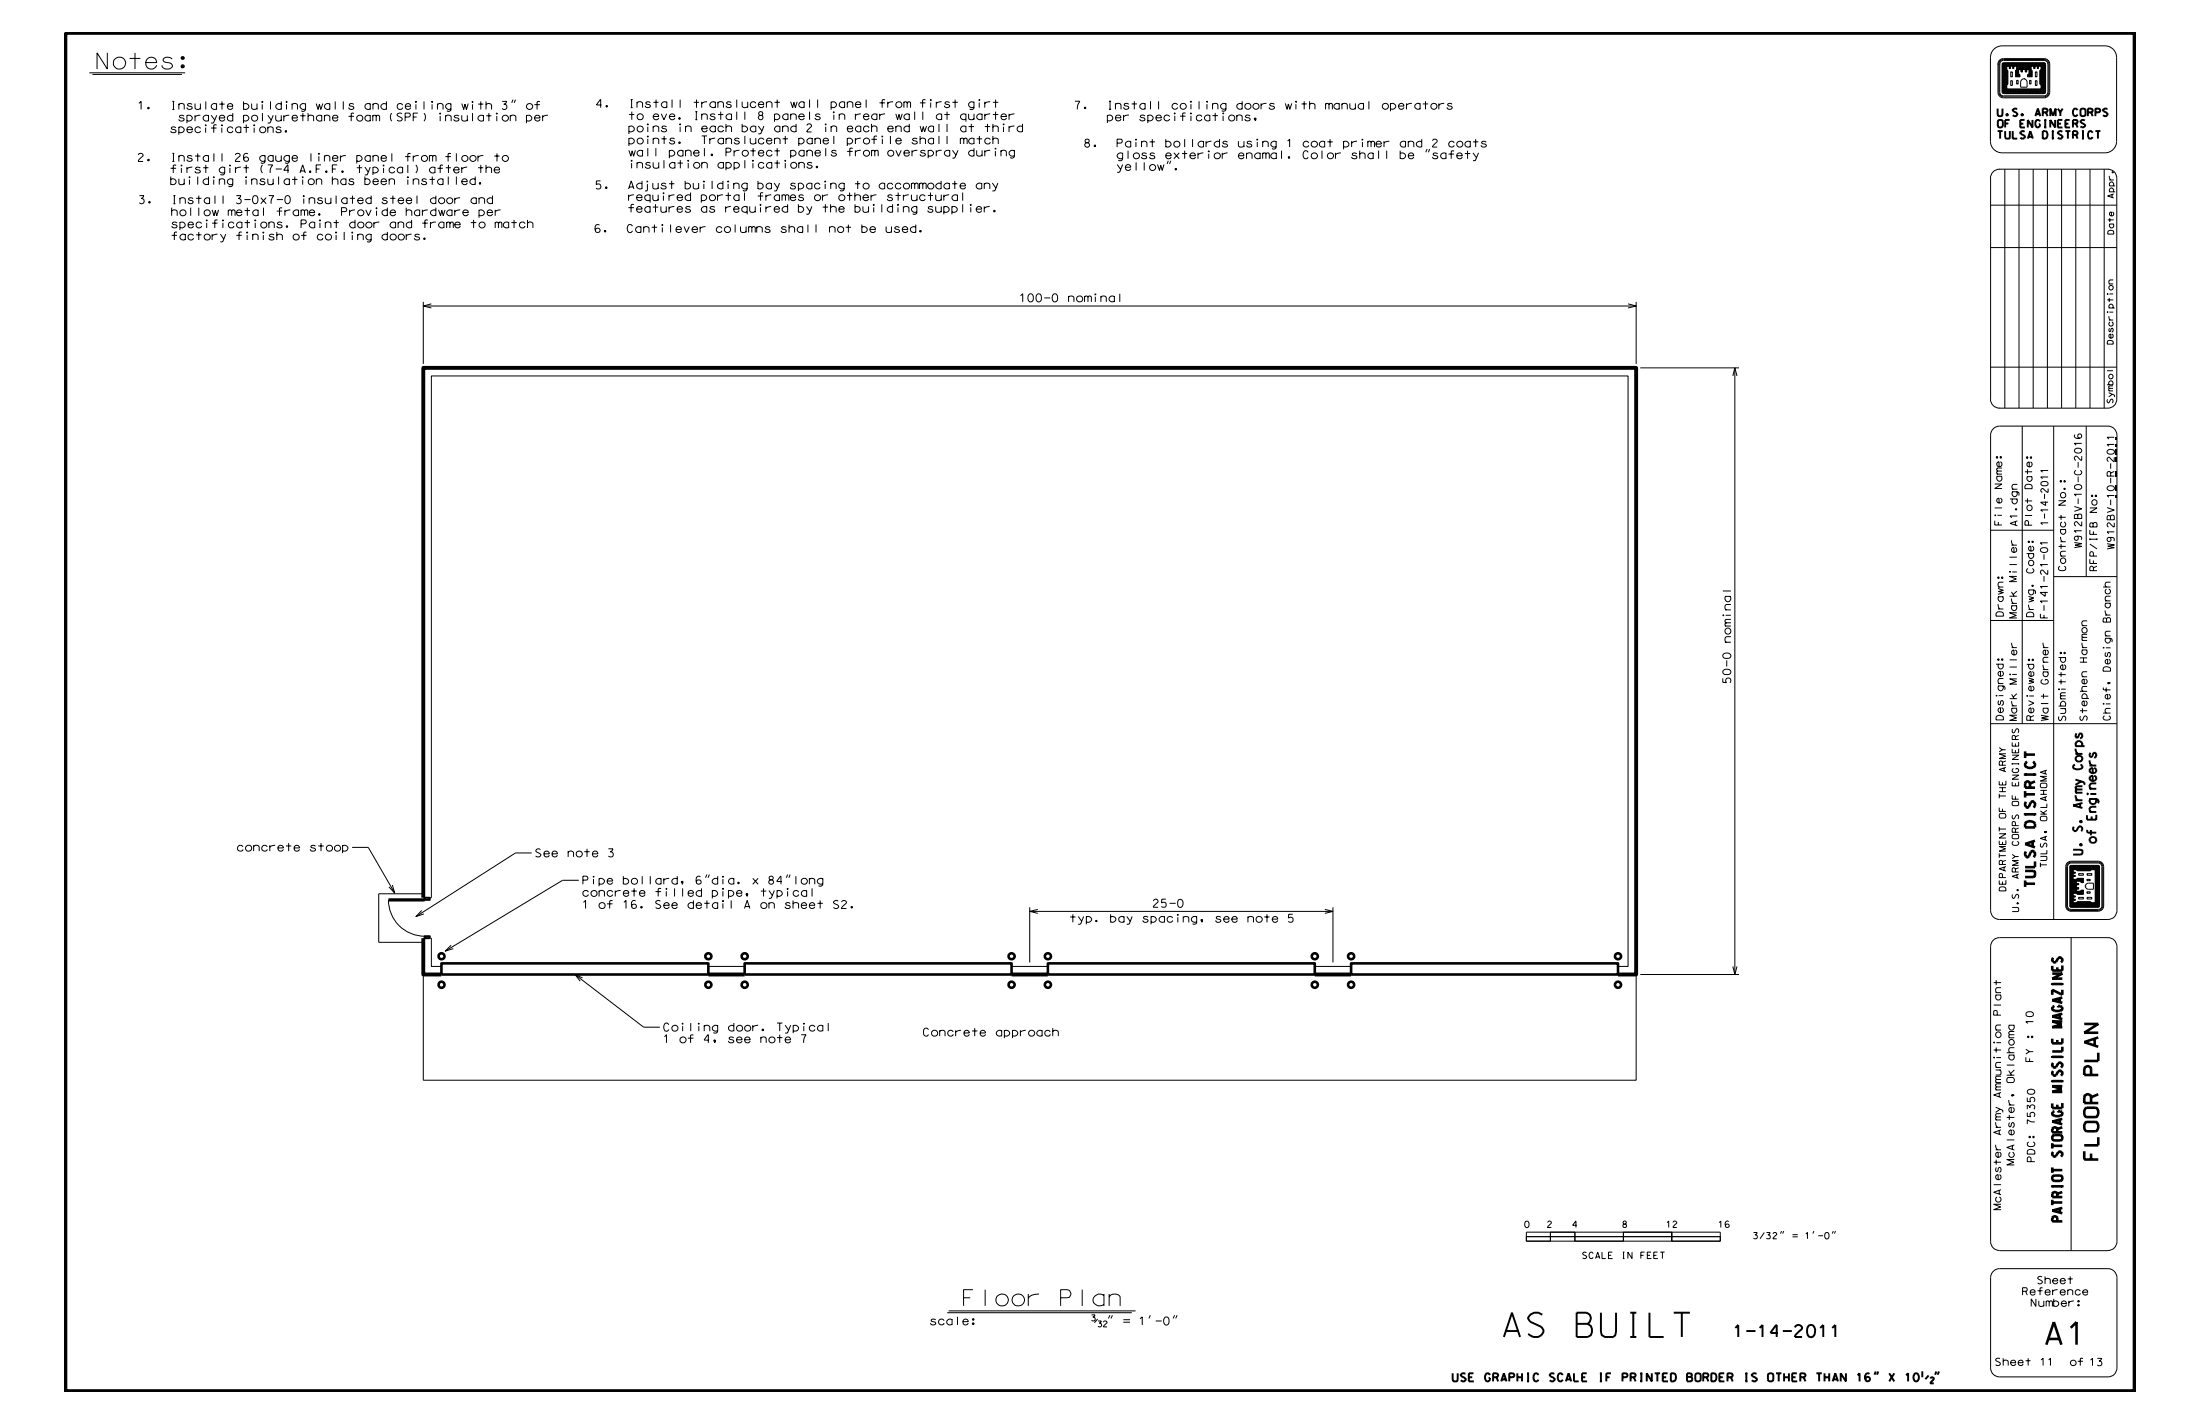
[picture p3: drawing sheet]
<svg xmlns="http://www.w3.org/2000/svg" width="432mm" height="279mm" viewBox="0 0 432 279" stroke-linecap="round" stroke-linejoin="round" font-family="sans-serif">
<g fill="none" stroke="#000" stroke-width=".2">
<path d="M17.5 14.3h18.8M18.1 14.6h17.6M100.7 19.5l-.3 .7M101.2 19.5l-.3 .7M392.1 18.1h.1M392.1 18.1a1.07 1.07 0 0 0 1.1 1.1h8M392.3 18.1h.1M392.3 18.1a.93 .93 0 0 0 .9 .9h8a.9 .9 0 0 0 .9-.9M392.5 18.1a.71 .71 0 0 0 .7 .7h8M392.5 18.1h.1M393 18.1h.1M393 18.1l.3 .3h7.9l.3-.3"/>
<path d="M393 12.6v5.5M393.2 12.3h8M393.2 12.3l-.2 .3M393.4 12.3l-.4 .4M393.5 12.3l-.5 .6M393.7 12.3l-.7 .7M393.8 12.3l-.8 .9M393.9 17.4l-.9 .9M393.9 13h.5v.4h.2v-.4h.4v.4h.3v-.4h.5v.7l-.2 .2v1.2h.9v-.4l-.3-.2v-.8h.5v.4h.2v-.4h.6v.4h.3v-.4h.5v.8l-.3 .2v.4h.9v-1.2l-.3-.2v-.7h.6v.4h.2v-.4h.5v.4h.2v-.4h.5v.7l-.2 .2v2.6l.2 .2v.8h-6.7v-.8l.2-.2v-2.6l-.2-.2zM393.9 17.3l-.9 .9M393.9 17.1l-.9 .9M393.9 17l-.9 .9"/>
<path d="M393.9 16.9l-.9 .9M393.9 16.7l-.9 .9M393.9 13.6l-.9 .9M393.9 13.5l-.9 .9M393.9 13.3l-.9 .9M393.9 13.2l-.9 .9M393.9 13.1l-.9 .9M393.9 13.7l-.9 .9M393.9 12.3l-.9 1M393.9 17.5l-.8 .8M394 13.8l-1 1M394.1 13.8l-1.1 1.1"/>
<path d="M394.1 17.5l-.9 .8M394.1 16.4l-1.1 1.1M394.1 16.2l-1.1 1.2M394.1 16.1l-1.1 1.1M394.1 16l-1.1 1.1M394.1 15.8l-1.1 1.2M394.1 15.7l-1.1 1.1M394.1 15.6l-1.1 1.1M394.1 15.4l-1.1 1.1M394.1 15.3l-1.1 1.1M394.1 15.2l-1.1 1.1M394.1 15l-1.1 1.1"/>
<path d="M394.1 14.9l-1.1 1.1M394.1 14.7l-1.1 1.2M394.1 14.6l-1.1 1.1M394.1 14.5l-1.1 1.1M394.1 14.3l-1.1 1.2M394.1 14.2l-1.1 1.1M394.1 14.1l-1.1 1.1M394.1 13.9l-1.1 1.2M394.1 12.3l-1.1 1.1M394.2 17.5l-.9 .9M394.2 12.3l-1.2 1.2M394.3 12.3l-1.3 1.4"/>
<path d="M394.4 17.5l-.9 .9M394.5 17.5l-.9 .9M394.5 12.3l-1.5 1.5M394.6 13.3l-.2 .1M394.6 13.2l-.2 .2M394.6 12.3l-.7 .7M394.6 17.5l-.9 .9M394.7 15.8h.3v1h-.3zM394.7 14.1h.3v1h-.3zM394.8 12.3l-.7 .7M394.8 17.5l-.9 .9M394.9 12.3l-.7 .7"/>
<path d="M394.9 17.5l-.9 .9M395 17.5l-.9 .9M395 12.3l-.6 .7M395.1 12.3l-.7 .8M395.2 17.5l-.9 .9M395.3 13.3l-.2 .1M395.3 13.2l-.3 .2M395.3 13l-.3 .2M395.3 12.3l-.9 .9M395.3 17.5l-.9 .9M395.4 12.3l-.6 .7M395.4 17.5l-.9 .9"/>
<path d="M395.6 12.3l-.7 .7M395.6 17.5l-.9 .9M395.7 17.5l-.9 .9M395.7 12.3l-.7 .7M395.8 15.8h.3v.7h-.3zM395.9 17.5l-.9 .9M395.9 12.3l-.9 .8M396 12.3l-.7 .7M396 17.5l-.9 .9M396.1 12.3l-.7 .7M396.1 17.5l-.9 .9M396.2 14.4l-.6 .6"/>
<path d="M396.2 14.3l-.6 .6M396.2 14.1l-.6 .6M396.2 14l-.6 .6M396.2 13.8l-.6 .7M396.2 13.7l-.6 .6M396.2 17.5l-.8 .9M396.2 14.5l-.5 .6M396.2 12.3l-.6 .7M396.3 14.5l-.5 .6M396.4 12.3l-.7 .7M396.4 14.6l-.4 .5M396.4 17.5l-.9 .9"/>
<path d="M396.5 14.9l-.3 .2M396.5 15l-.2 .1M396.5 14.7l-.4 .4M396.5 17.5l-.9 .9M396.5 12.3l-.7 .7M396.6 16.1h.1M396.7 12.3l-.9 .9M396.7 17.5l-.9 .9M396.8 12.3l-1 1M396.8 17.5l-.9 .9M396.9 12.3l-1.1 1.1M396.9 13.9l-.1 .2"/>
<path d="M396.9 17.5l-.9 .9M396.9 14.1h.1M396.9 13.8l-.2 .3M397.1 12.3l-1.3 1.2M397.1 17.5l-.9 .9M397.2 12.3l-1.6 1.6M397.2 15.5a.72 .72 0 0 0-.6 .6v1h1.3v-1M397.2 15.5a.72 .72 0 0 1 .7 .6M397.2 17.5l-.9 .9M397.2 15.4h.1M397.3 12.3l-1.7 1.8M397.3 17.5l-.8 .9"/>
<path d="M397.5 17.5l-.9 .9M397.5 12.3l-1.9 1.9M397.6 17.5l-.9 .9M397.6 12.3l-1.3 1.4M397.8 12.3l-1.4 1.4M397.8 17.5l-1 .9M397.8 13.9l-.2 .2M397.8 14l-.1 .1M397.8 13.8l-.3 .2M397.9 16.1h.1M397.9 12.3l-1.4 1.4M397.9 17.5l-.9 .9"/>
<path d="M398 12.3l-1.3 1.4M398 17.5l-.9 .9M398 14.6v.1M398.1 12.3l-1.4 1.5M398.2 17.5l-.9 .9M398.3 12.3l-1.6 1.6M398.3 17.5l-.9 .9M398.4 15.8h.2v.7h-.2zM398.4 12.3l-1.3 1.4M398.5 17.5l-1 .9M398.6 12.3l-1.4 1.4M398.6 17.5l-.9 .9"/>
<path d="M398.6 13.2l-.4 .5M398.6 13.6l-.3 .4M398.6 13.5l-.3 .4M398.6 13.3l-.3 .4M398.6 13.1l-.6 .6M398.7 13.7l-.4 .4M398.7 17.5l-.9 .9M398.7 12.3l-1.3 1.4M398.7 13.8l-.4 .5M398.8 13.8l-.5 .6M398.9 14.7l-.4 .4M398.9 14.2l-.9 .9"/>
<path d="M398.9 12.3l-1.4 1.4M398.9 14.9l-.2 .2M398.9 17.5l-.9 .9M398.9 14.1l-.9 .9M398.9 13.9l-.9 .9M398.9 14.3l-.8 .8M398.9 15l-.1 .1M398.9 14.5l-.6 .6M398.9 14.6l-.5 .5M399 12.3l-1.5 1.5M399 17.5l-.9 .9M399.1 12.3l-1.6 1.6"/>
<path d="M399.1 17.5l-.9 .9M399.2 12.3l-1.3 1.4M399.3 17.5l-.9 .9M399.4 12.3l-.7 .7M399.4 17.5l-.9 .9M399.4 13.2l-.2 .2M399.4 13.1l-.2 .2M399.5 14.1h.3v1h-.3zM399.5 15.8h.3v1h-.3zM399.5 12.3l-.6 .7M399.5 17.5l-.9 .9M399.7 12.3l-.7 .7"/>
<path d="M399.7 17.5l-.9 .9M399.8 12.3l-.7 .7M399.8 17.5l-.9 .9M399.9 12.3l-.7 .8M399.9 17.5l-.9 .9M400 12.3l-.8 .9M400.1 17.5l-.9 .9M400.1 13.2l-.2 .2M400.1 13.1l-.2 .2M400.1 13.4h-.1M400.2 12.3l-.7 .7M400.2 17.5l-.9 .9"/>
<path d="M400.3 12.3l-.6 .7M400.3 17.5l-.8 .9M400.5 17.5l-.9 .9M400.5 12.3l-.7 .7M400.6 12.3l-.7 .8M400.7 12.3l-.8 .9M400.9 12.3l-.7 .7M401 12.3l-.7 .7M401.1 12.3l-.6 .7M401.2 12.3l.3 .3v5.5M401.2 12.3h.1M401.2 11.7h-8a.87 .87 0 0 0-.9 .9v5.5"/>
<path d="M401.2 11.9h-8a.71 .71 0 0 0-.7 .7v5.5M401.2 11.5h-8a1.04 1.04 0 0 0-1.1 1.1v5.5M401.2 11.7a.9 .9 0 0 1 .9 .9M401.2 11.9a.77 .77 0 0 1 .8 .7l-.1 5.5a.71 .71 0 0 1-.7 .7M401.2 11.5a1.07 1.07 0 0 1 1.1 1.1M401.2 11.7h.1M401.2 11.9h.1M401.2 11.5h.1M401.2 18.8h.1M401.2 19.2h.1M401.2 12.3l-.6 .7M401.4 12.3l-.8 .8"/>
<path d="M401.4 12.4l-.8 .9M401.5 18.1h.1M401.5 17.7l-.7 .7M401.5 17l-1.4 1.4M401.5 17.1l-1.2 1.3M401.5 16.6l-1.8 1.8M401.5 16.5l-.9 .9M401.5 16.3l-.9 .9M401.5 16.2l-.9 .9M401.5 16.1l-.9 .8M401.5 15.9l-.9 .9M401.5 15.5l-1.1 1"/>
<path d="M401.5 12.7l-.9 .8M401.5 12.5l-.9 .9M401.5 17.3l-1.1 1.1M401.5 15.8l-.9 .9M401.5 17.8l-.6 .6M401.5 16.7l-1.7 1.7M401.5 18l-.4 .4M401.5 17.4l-1 1M401.5 15.7l-1 .9M401.5 15.4l-1.1 1.1M401.5 15.2l-1.1 1.2M401.5 15.1l-1.1 1.1"/>
<path d="M401.5 15l-1.1 1.1M401.5 14.9l-1.1 1M401.5 14.7l-1.1 1.1M401.5 14.6l-1.1 1.1M401.5 14.4l-1.1 1.2M401.5 14.3l-1.1 1.1M401.5 14.1l-1.1 1.2M401.5 14l-1.1 1.1M401.5 13.9l-1.1 1.1M401.5 13.7l-1.1 1.2M401.5 13.6l-1.1 1.1M401.5 13.5l-1.1 1.1"/>
<path d="M401.5 13.3l-1.1 1.2M401.5 13.2l-1.1 1.1M401.5 13.1l-1.1 1.1M401.5 12.9l-1.1 1.1M401.5 12.8l-1.1 1.1M401.5 17.5l-.8 .9M401.5 18.1l-.3 .3M401.5 16.9l-1.5 1.5M402.1 18.1h.1M402.1 12.6h.1M402.1 12.6v5.5M402.3 12.6h.1"/>
<path d="M402.3 18.1h.1M402.3 18.1a1.1 1.1 0 0 1-1.1 1.1M402.3 12.6v5.5M229.3 31.5l-.2 .7M229.8 31.5l-.2 .7M280.1 29.2l-.3 .7M280.6 29.2l-.2 .7M390.7 27.7v-16.4a2.29 2.29 0 0 1 2.3-2.3h20.2a2.29 2.29 0 0 1 2.2 2.3v16.4M390.7 34.9v43.5M392.4 33.2h21.4M392.5 33.2a1.81 1.81 0 0 0-1.8 1.8M393.5 33.2v46.9"/>
<path d="M396.3 33.2v46.9M399.1 33.2v46.9M401.8 33.2v46.9M404.6 33.2v46.9M407.4 33.2v46.9M410.2 33.2v46.9M413 33.2v46.9M415.4 27.7a2.29 2.29 0 0 1-2.2 2.3h-20.2a2.29 2.29 0 0 1-2.3-2.3M415.5 35v43.3a1.75 1.75 0 0 1-1.8 1.8h-21.3M83.1 59.2v12.2M84.7 59.6l-1.6 .4 1.6 .4M319.5 59.6l1.6 .4-1.6 .4"/>
<path d="M321.1 59.2v12.2M390.7 48.6h24.8M390.7 40.3h24.8M83.1 60h238M321.9 72.2h19.4M340.1 73.8l.4-1.6 .4 1.6M340.5 72.2v119M390.7 78.3a1.81 1.81 0 0 0 1.8 1.8M390.7 72h24.8M396.9 83.6v58.4M400.6 94.7l.5-.2a.6 .6 0 0 1 .9 .5 .87 .87 0 0 1-1.4 0zM401.3 96.9v1"/>
<path d="M401.5 99.2h.1M401.5 98.4v.8M402 98.5h-1.5l1 .7M402 95.8v.8h-.3l-.6-.7a.36 .36 0 0 0-.5 .2 .36 .36 0 0 0 .3 .5M402 93.6h-1.5l.4 .3M402 92.3h-1.5l.4 .3M403.1 83.6v96.8M409.5 83.6v29.5M413.7 83.6a1.81 1.81 0 0 1 1.8 1.8v93.2a1.75 1.75 0 0 1-1.8 1.8M413.7 83.6h-21.2a1.81 1.81 0 0 0-1.8 1.8v93.2a1.75 1.75 0 0 0 1.8 1.8h21.2M390.7 104h12.4M401.3 100.8v.9"/>
<path d="M402 102.6h-1.5l.4 .3M402 100h-1.5l.4 .4M403.1 113.1h12.4M412.8 115.2h1.4M414.2 114.2l-.9 .1-.1 .5 .2 .4M390.7 121.7h12.4M412.8 139.9h1.4M412.8 127l.2 .1-.1 .1zM412.9 138v.2l-.1-.1zM412.9 134.9v.5h1.3M412.9 127h.1M412.9 131a1.01 1.01 0 0 1 1.3 .2v.5h-1.4z"/>
<path d="M412.9 121.3h.4l.2 .1a.42 .42 0 0 1 .3-.2 .42 .42 0 0 1 .4 .2v.7h-1.4zM413.3 138.1h.9M413.3 127.1h.9M413.4 134.9v.9M413.5 121.4v.7M414.2 139h-.9a.54 .54 0 0 0 .1 .9M390.7 142h24.8M413.1 140.4l-.3 .4a.77 .77 0 0 0 .7 .5 .77 .77 0 0 0 .7-.5l-.3-.4M56.1 166h1.1M56.7 165.4v1.6M62.5 166h1M63 165.4v1.6"/>
<path d="M69.1 166.3h3.2l5.2 8.9M76.2 176.6a7.1 7.1 0 0 0 7.2 7.1M77 173.6l.5 1.6-1.2-1.2M82.8 178.6l-1.2 1.2 1.6-.5M83.1 176.1h1.6v-102.3h234.8v115.8h-1.9v1.6M83.1 175.4h-8.8v9.5h8.8M104.4 167.4h-3.2l-19.6 12.4M113.6 172.7h-3.2l-23 13.9M138.7 171.6l-.2 .6M139.2 171.6l-.2 .6M154.6 171.6l-.3 .6M155.1 171.6l-.3 .6"/>
<path d="M202.1 178.8h59.5M202.1 178v10.8M203.7 178.4l-1.6 .4 1.6 .4M260 178.4l1.6 .4-1.6 .4M261.6 178v10.8M405.4 170v7.8M405.4 170h.1M405.5 177.8h-.1M405.6 177.8a.87 .87 0 0 0 .9 .8M405.6 170v7.8M405.6 170h.1M405.6 177.8h.1"/>
<path d="M405.8 177.8a.68 .68 0 0 0 .7 .6h5.3a.68 .68 0 0 0 .7-.6M405.8 170v7.8M405.8 170h.1M405.8 177.8h.1M406.2 170.1h.1M406.2 177.7h.1M406.2 177.7l.3 .3M406.3 177.6l.3 .4M406.3 171.9l1.2 1.3M406.3 172.3l1.2 1.3M406.3 172.5l1.2 1.3M406.3 172.6l1.2 1.3"/>
<path d="M406.3 172.7l1.2 1.3M406.3 172.9l1.5 1.5M406.3 173l1.4 1.4M406.3 173.2l1.2 1.4M406.3 173.4l1.2 1.3M406.3 173.5l1.2 1.3M406.3 173.7l1.8 1.8M406.3 174.3l.9 1M406.3 175.2l.7 .8M406.3 175.9l.7 .8M406.3 176.6l1.4 1.4M406.3 177.1l.9 .9"/>
<path d="M406.3 170.1v7.6M406.3 170.6l.7 .7M406.3 171.3l.7 .7M406.3 174.2l1 1.1M406.3 177l1 1M406.3 177.5l.5 .5M406.3 172.2l1.3 1.4M406.3 173.9l1.5 1.6M406.3 174.1l1.2 1.2M406.3 176.8l1.2 1.2M406.3 174.6l.6 .7M406.3 177.3l.6 .7"/>
<path d="M406.3 172.1l1.5 1.5M406.3 170l.6 .6M406.3 170.1l.6 .6M406.3 170.2l.6 .7M406.3 170.4l.6 .6M406.3 170.5l.8 .8M406.3 170.8l.6 .6M406.3 170.9l.6 .7M406.3 171l.6 .7M406.3 171.2l.8 .8M406.3 171.4l.6 .6M406.3 171.6l.6 .6"/>
<path d="M406.3 171.7l.6 .6M406.3 171.8l.6 .7M406.3 174.7l.6 .7M406.3 174.8l.6 .7M406.3 175l.6 .6M406.3 175.1l.6 .7M406.3 175.4l.6 .6M406.3 175.5l.6 .6M406.3 175.6l.6 .7M406.3 175.8l.6 .6M406.3 176l.6 .7M406.3 176.1l.6 .7"/>
<path d="M406.3 176.3l.6 .6M406.3 176.4l.6 .7M406.3 173.1l1.3 1.3M406.3 174.4l.7 .9M406.3 176.7l1.3 1.3M406.3 177.2l.7 .8M406.3 177.8l.2 .2M406.3 173.8l1.6 1.7M406.3 169.9l.7 .7M406.4 169.8l.8 .8M406.5 169.8l.8 .8M406.5 169h5.3a1.06 1.06 0 0 1 1.1 1v7.8a1.07 1.07 0 0 1-1.1 1h-5.3a1.04 1.04 0 0 1-1.1-1"/>
<path d="M406.5 169.2h.1M406.5 169.3h.1M406.5 169a1.04 1.04 0 0 0-1.1 1M406.5 169.8h.1M406.5 169.8l-.3 .3M406.5 169.8h5.3M406.5 178h5.3M406.6 169.8l.8 .8M406.7 169.8l1.1 1.1M406.8 169.8l1.1 1.1M406.9 170.6h.6l.2 .3h2.5l.3-.3h.7v6.5h-.7l-.3-.2h-2.5l-.2 .2h-.6v-.4h.4v-.3h-.4v-.4h.4v-.2h-.4v-.5h.6l.2 .2h1.2v-.8h-.4l-.2 .2h-.8v-.5h.5v-.2h-.5v-.6h.5v-.2h-.5v-.5h.8l.2 .3h.4v-.9h-1.2l-.2 .2h-.6v-.5h.4v-.2h-.4v-.5h.4v-.2h-.4zM406.9 175.8l.2 .2"/>
<path d="M406.9 176.4l.2 .3M407 172.5l.5 .6M407 169.8l1.1 1.1M407 177.1l.8 .9M407 171.1l.2 .2M407 171.8l.2 .2M407.1 175.8l.2 .2M407.1 176.4l.2 .3M407.1 172.5l.4 .5M407.1 169.8l1.1 1.1M407.1 177.1l.9 .9M407.1 171.1l.2 .2"/>
<path d="M407.1 171.8l.2 .2M407.2 176.4l.1 .2M407.2 175.8l.1 .1M407.2 172.5l.4 .4M407.2 171.8h.1M407.2 169.8l1.1 1.1M407.2 177.1l.9 .9M407.3 171.1v.1M407.3 176.4v.1M407.4 177.1l.8 .9M407.4 172.5l.3 .4M407.4 169.8l1 1.1"/>
<path d="M407.5 172.5l.4 .4M407.5 169.8l1.1 1.1M407.5 177.1l.9 .9M407.6 172.5l.4 .4M407.6 174.9l.6 .6M407.6 177.1l.9 .9M407.6 169.8l1.1 1.1M407.6 172.4l.5 .5M407.6 173.4l.3 .2M407.6 177l1 1M407.7 174.2l.3 .2M407.7 177l1.1 1"/>
<path d="M407.7 174.9l.6 .6M407.7 172.4l.6 .5M407.7 169.8l1.1 1.1M407.8 173.4l.2 .2M407.8 174.2l.2 .1M407.8 176.9l1.1 1.1M407.8 172.3l.9 .9M407.8 174.9l.6 .6M407.9 169.8l1.1 1.1M407.9 173.4h.1M408 174.2h.1M408 176.9l1 1.1"/>
<path d="M408 172.3l.8 .9M408 174.9l.6 .6M408 171.4h.9v.3h-.9zM408 176.1h.9v.3h-.9zM408 169.8l1.1 1.1M408.1 172.3l.8 .8M408.1 176.9l1.1 1.1M408.1 174.9l.6 .6M408.2 169.8l1 1.1M408.2 176.9l1.1 1.1M408.2 172.3l.7 .7M408.2 174.9l.6 .6"/>
<path d="M408.3 169.8l1.1 1.1M408.3 172.3l.6 .6M408.3 174.8l.6 .6M408.3 176.9l1.1 1.1M408.4 174.8l.5 .5M408.4 169.8l1.1 1.1M408.4 173.1l.2 .1M408.4 172.3l.5 .5M408.4 176.9l1.1 1.1M408.5 174.7l.4 .4M408.6 169.8l1 1.1M408.6 174.7l.3 .3"/>
<path d="M408.6 172.3l.3 .3M408.6 176.9l1.1 1.1M408.7 174.7l.2 .2M408.7 169.8l1.1 1.1M408.7 176.9l1.1 1.1M408.7 172.3l.2 .2M408.8 174.7h.1M408.8 169.8l1.1 1.1M408.9 172.3v.1M408.9 176.9l1 1.1M408.9 169.8l1.1 1.1M409 176.9l1.1 1.1"/>
<path d="M409.1 169.8l1 1.1M409.1 176.9l1.1 1.1M409.2 169.8l1.1 1.1M409.3 176.9l1.1 1.1M409.3 173.9a.71 .71 0 0 1 .6-.6h1v1.2h-1M409.3 173.9a.71 .71 0 0 0 .6 .6M409.3 173.9h.1M409.3 169.8l1.1 1M409.4 176.9l1.1 1.1M409.5 169.8l.9 .9M409.5 176.9l1.1 1.1M409.6 172.5h.6v.3h-.6z"/>
<path d="M409.6 175h.6v.3h-.6zM409.6 169.8l.9 .8M409.6 171.4h1v.3h-1zM409.6 176.1h1v.3h-1zM409.6 176.9l1.1 1.1M409.7 169.8l.9 .8M409.8 176.9l1 1.1M409.9 169.8l.8 .8M409.9 176.9l1.1 1.1M409.9 174.5h.1M409.9 173.3h.1M410 169.8l.8 .8"/>
<path d="M410 176.9l1.1 1.1M410.1 169.8l.9 .8M410.2 176.9l1.1 1.1M410.2 169.8l.9 .8M410.4 169.8l1.7 1.7M410.5 169.8l1.6 1.5M410.5 177.1l.9 .9M410.6 169.8l1.5 1.4M410.6 177.1l.9 .9M410.8 169.8l1.3 1.3M410.8 177.1l.9 .9M410.9 169.8l1.2 1.2"/>
<path d="M410.9 177.1l.9 .9M411.1 169.8l1 1M411.1 177.1l.8 .9M411.2 169.8l.9 .9M411.2 177.1l.8 .8M411.2 170.7l.9 .9M411.2 170.9l.9 .8M411.2 171l.9 .9M411.2 171.1l.9 .9M411.2 171.3l.9 .9M411.2 171.4l.9 .9M411.2 171.6l.9 .8"/>
<path d="M411.2 171.7l.9 .8M411.2 171.8l.9 .9M411.2 171.9l.9 .9M411.2 172l.9 .9M411.2 172.2l.9 .9M411.2 172.3l.9 .9M411.2 172.5l.9 .8M411.2 172.6l.9 .9M411.2 172.7l.9 .9M411.2 172.9l.9 .8M411.2 173l.9 .8M411.2 173.1l.9 .9"/>
<path d="M411.2 173.2l.9 .9M411.2 173.4l.9 .8M411.2 173.5l.9 .9M411.2 173.6l.9 .9M411.2 173.8l.9 .9M411.2 173.9l.9 .9M411.2 174l.9 .9M411.2 174.2l.9 .8M411.2 174.3l.9 .9M411.2 174.4l.9 .9M411.2 174.6l.9 .8M411.2 174.7l.9 .9"/>
<path d="M411.2 174.8l.9 .9M411.2 174.9l.9 .9M411.2 175.1l.9 .9M411.2 175.2l.9 .9M411.2 175.3l.9 .9M411.2 175.5l.9 .9M411.2 175.6l.9 .9M411.2 175.8l.9 .8M411.2 175.9l.9 .8M411.2 176l.9 .9M411.2 176.1l.9 .9M411.2 176.3l.9 .8"/>
<path d="M411.2 176.4l.9 .9M411.2 176.5l.9 .9M411.2 176.7l.9 .8M411.2 176.8l.9 .9M411.2 176.9l.9 .9M411.3 169.8l.8 .8M411.4 169.8l.7 .6M411.6 169.8l.5 .5M411.7 169.8l.4 .4M411.8 169.8l.3 .3M411.8 178h.1M411.8 169.8l.3 .2"/>
<path d="M411.8 169.2a.87 .87 0 0 1 .9 .8M411.8 169.3a.71 .71 0 0 1 .7 .7M411.8 169.2h-5.3a.87 .87 0 0 0-.9 .8M411.8 169.3h-5.3a.71 .71 0 0 0-.7 .7M411.8 178.4h.1M411.8 169.2h.1M411.8 169.3h.1M412.1 177.7l-.3 .3M412.1 170.1v7.6M412.1 170.1h.1M412.1 177.7h.1M412.5 170h.1"/>
<path d="M412.5 177.8h.1M412.5 170v7.8M412.7 170h.1M412.7 177.8h.1M412.7 177.8a.93 .93 0 0 1-.9 .8h-5.3M412.7 170v7.8M412.9 170h.1M412.9 177.8h.1M83.1 191.2v20.7h238v-20.7M83.1 184.1h1.6v5.5h1.9v1.6M88.5 185.5l-1.1 1.1 1.6-.5M112.9 191.2l13.4 10.3h3.2"/>
<path d="M114.3 191.9l-1.4-.7 1 1.3M139 191.2v-1.6h7.2v1.6M198.5 191.2v-1.6h7.2v1.6M258.1 191.2v-1.6h7.1v1.6M321.9 191.2h19.4M340.1 189.6l.4 1.6 .4-1.6M406.5 184v61.4M413.7 184a1.75 1.75 0 0 1 1.8 1.7v57.9a1.75 1.75 0 0 1-1.8 1.8M413.7 184h-21.2a1.75 1.75 0 0 0-1.8 1.7v57.9a1.75 1.75 0 0 0 1.8 1.8M185.9 257.6h36.2M186.2 257.2h36.7M214.2 258h.7l-.2 .3-.2 .1a.39 .39 0 0 1 .4 .5 .39 .39 0 0 1-.7 .1"/>
<path d="M215.4 258.8l-.6 .7M215.5 259.2h.6v.2l-.3 .2a.39 .39 0 0 1 .4 .5 .39 .39 0 0 1-.7 .1M216.6 259.4a.33 .33 0 0 1 .4-.2 .33 .33 0 0 1 .2 .4l-.6 .7h.7M217.8 258.1l-.2 .6M218.3 258.1l-.2 .6M225.8 258.1l-.3 .6M230.5 258.1l-.2 .6M231 258.1l-.2 .6M299.6 242.6h38M299.6 242.6h4.7v.9h-4.7zM299.6 241.8h38v1.7h-38zM304.3 241.8h4.8v.8h-4.8z"/>
<path d="M304.3 241.8v1.7M309.1 241.8v1.7M309.1 242.6h9.5v.9h-9.5zM318.6 241.8h9.5v.8h-9.5zM318.6 241.8v1.7M328.1 242.6h9.5v.9h-9.5zM328.1 241.8v1.7M349.7 241.5l-.2 .5M350.1 241.5l-.2 .5M356 241.5l-.2 .5M359.8 241.5l-.2 .5M360.3 241.5l-.3 .5"/>
<path d="M391.2 249.4l.6-.3 .7-.2h21.2a1.81 1.81 0 0 1 1.8 1.8v17.7a1.75 1.75 0 0 1-1.8 1.8h-21.2a1.75 1.75 0 0 1-1.8-1.8v-17.7l.1-.7zM392.5 245.4h21.2"/>
<circle cx="86.7" cy="187.6" r=".59"/>
<circle cx="86.7" cy="193.2" r=".59"/>
<circle cx="139" cy="187.6" r=".59"/>
<circle cx="139" cy="193.2" r=".6"/>
<circle cx="146.2" cy="187.6" r=".6"/>
<circle cx="146.2" cy="193.2" r=".6"/>
<circle cx="198.5" cy="187.6" r=".59"/>
<circle cx="198.5" cy="193.2" r=".6"/>
<circle cx="205.7" cy="187.6" r=".6"/>
<circle cx="205.7" cy="193.2" r=".6"/>
<circle cx="258" cy="187.6" r=".59"/>
<circle cx="258.1" cy="193.2" r=".6"/>
<circle cx="265.2" cy="187.6" r=".6"/>
<circle cx="265.2" cy="193.2" r=".6"/>
<circle cx="317.6" cy="187.6" r=".59"/>
<circle cx="317.6" cy="193.2" r=".6"/>
</g>
<g fill="#000">
<path d="M392.1 12.5l.1 .1z" fill-rule="evenodd"/>
<path d="M392.2 12.5l.2 .1z" fill-rule="evenodd"/>
<path d="M392.5 12.5l.1 .1z" fill-rule="evenodd"/>
<path d="M392.9 12.6l.1 .1z" fill-rule="evenodd"/>
<path d="M406.4 178.6l.2 .1z" fill-rule="evenodd"/>
<path d="M406.4 178.7l.2 .2z" fill-rule="evenodd"/>
<path d="M406.4 178.4l.2 .1z" fill-rule="evenodd"/>
<path d="M406.5 178l.1 .1z" fill-rule="evenodd"/>
<path d="M320.9 241.7l.2 .1z" fill-rule="evenodd"/>
</g>
<path d="M12.8 6.4h406.2v266.6h-406.2z" fill="none" stroke="#000" stroke-width=".89" stroke-linecap="butt"/>
<path d="M83.1 176.1v-103.9h238v119h-3.5M83.1 184.1v7.1h3.5M139 191.2h7.2M198.5 191.2h7.2M258.1 191.2h7.1" fill="none" stroke="#000" stroke-width=".76" stroke-linecap="butt"/>
<g fill="none" stroke="#000" stroke-width=".51">
<path d="M86.6 189h52.4v2.2h-52.4zM146.2 189h52.3v2.2h-52.3zM205.7 189h52.4v2.2h-52.4zM265.2 189h52.4v2.2h-52.4zM402.8 191h2l-2 1h2M402.8 192.9v.4M402.8 193.1h2M403 187.9l-.2 .6 .2 .2 .3 .1 .2-.1 .5-.7 .2-.1a.53 .53 0 0 1 .6 .3 .53 .53 0 0 1-.3 .6M403.2 197.4l-.3 .2-.1 .3a.93 .93 0 0 0 1.2 .5l.4-.1 .4-.4-.1-.3-.3-.2h-.4v.3M403.8 189.8v.6M404.3 195.9v.8M404.3 199v.8"/>
<path d="M404.8 198.9l-2 .5 2 .6M404.8 195.7l-2 .6 2 .5M404.8 189.4v1h-2v-.9M404.8 194.2v1l-2-1v1M404.8 192.9v.4M402.8 207.2v.4M402.8 211.9v.4M402.8 212.1h2M402.8 207.4h2M403 210.1l-.2 .6 .4 .4 .3-.1 .5-.8a.49 .49 0 0 1 .8 .2v.3l-.3 .4M403 208.6l-.2 .5 .4 .4 .3-.1 .5-.8a.49 .49 0 0 1 .8 .2v.3l-.3 .4M403.2 218l-.3 .2-.1 .3a1.21 1.21 0 0 0 1.6 .4l.3-.1v-.6l-.7-.2v.3"/>
<path d="M403.8 204v.7M403.8 216.7v.7M404.3 219.7v.8M404.8 219.5l-2 .6 2 .5M404.8 213.1h-2l1.9 .6-1.9 .5h2M404.8 200.4h-2l1.9 .6-1.9 .5h2M404.8 203.7v1h-2v-.9M404.8 216.4v1h-2v-.9M404.8 205.4v.9h-2M404.8 207.2v.4M404.8 211.9v.4M402.8 224.3v1.1"/>
<path d="M402.8 229.1v1M402.8 232.6v.4M402.8 235.4v1.1M402.8 235.9h2M402.8 232.8h2M402.8 229.6h2M402.8 224.8h2M402.9 230.8l1.5-.2a.56 .56 0 0 1 .4 .6 .56 .56 0 0 1-.4 .5h-1.4l-.2-.5zM402.9 222.8l1.5-.1a.56 .56 0 0 1 .4 .5 .56 .56 0 0 1-.4 .6l-1.4-.1-.2-.4zM403 226l-.2 .6 .4 .3 .3-.1 .5-.7a.49 .49 0 0 1 .8 .2v.3l-.3 .3M403.8 239.6l-.1-.8-.3-.1-.5 .1-.1 .8h2M403.8 234.2l-.1-.2-.3-.1-.5 .1-.1 .9h2"/>
<path d="M403.8 221.5l-.1-.2-.3-.1-.5 .1-.1 .9h2M403.8 221.5v.7M403.8 234.2v.7M404.3 237.1v.8M404.8 237l-2 .5 2 .6M404.8 233.9l-1 .3M404.8 221.2l-1 .3M404.8 232.6v.4"/>
<circle cx="86.7" cy="187.6" r=".59"/>
<circle cx="86.7" cy="193.2" r=".59"/>
<circle cx="139" cy="187.6" r=".59"/>
<circle cx="139" cy="193.2" r=".6"/>
<circle cx="146.2" cy="187.6" r=".6"/>
<circle cx="146.2" cy="193.2" r=".6"/>
<circle cx="198.5" cy="187.6" r=".59"/>
<circle cx="198.5" cy="193.2" r=".6"/>
<circle cx="205.7" cy="187.6" r=".6"/>
<circle cx="205.7" cy="193.2" r=".6"/>
<circle cx="258" cy="187.6" r=".59"/>
<circle cx="258.1" cy="193.2" r=".6"/>
<circle cx="265.2" cy="187.6" r=".6"/>
<circle cx="265.2" cy="193.2" r=".6"/>
<circle cx="317.6" cy="187.6" r=".59"/>
<circle cx="317.6" cy="193.2" r=".6"/>
</g>
<g fill="none" stroke="#000" stroke-width=".38">
<path d="M407.2 150l-.2 .2-.1 .3a1.18 1.18 0 0 0 1.8 0v-.3l-.4-.2M408.3 157.7v.7M408.7 157.6l-1.8 .4 1.8 .5M409.7 155.7l.2 .1-.2 .1zM410.3 155.8h1.1M411.4 159.9v.9h-1.8v-.9M83.4 176.1h.9v.5h-.9zM406.9 166.7h1.4l.4 .2-.1 .7-1.7 .1M407 162.2a.51 .51 0 0 0-.1 .5 .51 .51 0 0 0 .4 .4l.3-.1 .4-.7 .3-.2a.53 .53 0 0 1 .4 .5 .53 .53 0 0 1-.2 .5M409.7 162.8l-.1 .3 .2 .3h1.6M410.4 162.8v1.1M410.5 160.2v.6"/>
<path d="M83.4 183.7h.9v.4h-.9zM368.2 269.1l-.3 .6M368.7 269.1l-.3 .6M377.3 269.1v1.1M378.5 269.9l-.6 .7M378.9 270.5a.34 .34 0 0 1 .4-.3 .34 .34 0 0 1 .2 .5l-.6 .7h.7M380 269.1l-.2 .6M380.6 269.1l-.3 .6"/>
</g>
<path d="M84.3 176.1h-1M84.3 184.1h-1" fill="none" stroke="#000" stroke-width=".2" stroke-dasharray="1.7 1.1" stroke-linecap="butt"/>
<path d="M76.2 176.6h7.2" fill="none" stroke="#000" stroke-width=".63" stroke-linecap="butt"/>
<text font-size="4.8" x="295.2" y="262.3">AS BUILT</text>
<text font-size="4.4" x="401.6" y="263.8">A1</text>
<g font-size="3.2">
<text x="19.1" y="13.5">Notes:</text>
<text x="189.1" y="256.2">Floor Plan</text>
</g>
<g font-size="2.8">
<text x="411.8" y="208.2" transform="rotate(-90 411.8 208.2)">LAN</text>
<text x="411.8" y="210.9" transform="rotate(-90 411.8 210.9)">P</text>
<text x="411.8" y="227.5" transform="rotate(-90 411.8 227.5)">FLOOR</text>
</g>
<text font-size="2.4" x="340.4" y="262.3">1-14-2011</text>
<g font-size="1.9">
<text x="399.4" y="162.4" transform="rotate(-90 399.4 162.4)">DISTRICT</text>
<text x="399.4" y="174" transform="rotate(-90 399.4 174)">TULSA</text>
</g>
<g font-size="1.6">
<text x="27.2" y="21.5">1.</text>
<text x="33.5" y="21.5">Insulate building walls and ceiling with 3&quot; of</text>
<text x="34.5" y="23.8">sprayed polyurethane foam (SPF) insulation per</text>
<text x="117.1" y="21.1">4.</text>
<text x="123.4" y="23.5">to eve. Install 8 panels in rear wall at quarter</text>
<text x="123.4" y="21.1">Install translucent wall panel from first girt</text>
<text x="211" y="21.4">7.</text>
<text x="217.3" y="23.7">per specifications,</text>
<text x="217.3" y="21.4">Install coiling doors with manual operators</text>
<text x="33.5" y="26.1">specifications.</text>
<text x="123.4" y="28.3">points.</text>
<text x="123.4" y="25.9">poins in each bay and 2 in each end wall at third</text>
<text x="136.4" y="28.3">Translucent panel profile shall match</text>
<text x="212.9" y="28.9">8.</text>
<text x="219.3" y="28.9">Paint bollards using 1 coat primer and 2 coats</text>
<text x="27.2" y="31.7">2.</text>
<text x="33.5" y="34">first girt (7-4 A.F.F. typical) after the</text>
<text x="33.5" y="31.7">Install 26 gauge liner panel from floor to</text>
<text x="123.4" y="33">insulation applications.</text>
<text x="123.4" y="30.6">wall panel. Protect panels from overspray during</text>
<text x="219.3" y="33.5">yellow&quot;.</text>
<text x="219.3" y="31.2">gloss exterior enamal. Color shall be &quot;safety</text>
<text x="27.4" y="40">3.</text>
<text x="33.5" y="36.2">building insulation has been installed.</text>
<text x="33.7" y="40">Install 3-0x7-0 insulated steel door and</text>
<text x="117" y="37.1">5.</text>
<text x="123.4" y="41.7">features as required by the building supplier.</text>
<text x="123.4" y="39.4">required portal frames or other structural</text>
<text x="123.4" y="37.1">Adjust building bay spacing to accommodate any</text>
<text x="33.7" y="47.1">factory finish of coiling doors.</text>
<text x="33.7" y="44.7">specifications. Paint door and frame to match</text>
<text x="33.7" y="42.3">hollow metal frame.</text>
<text x="66.5" y="42.3">Provide hardware per</text>
<text x="116.8" y="45.6">6.</text>
<text x="123.1" y="45.6">Cantilever columns shall not be used.</text>
<text x="200.2" y="59.2">100-0 nominal</text>
<text x="339.7" y="126" transform="rotate(-90 339.7 126)">nominal</text>
<text x="339.7" y="134" transform="rotate(-90 339.7 134)">50-0</text>
<text x="46.6" y="167">concrete stoop</text>
<text x="105.1" y="168.2">See note 3</text>
<text x="114.4" y="173.5">Pipe bollard, 6&quot;dia. x 84&quot;long</text>
<text x="114.4" y="178.3">1 of 16. See detail A on sheet S2.</text>
<text x="114.4" y="175.9">concrete filled pipe, typical</text>
<text x="226.4" y="178">25-0</text>
<text x="210" y="181">typ. bay spacing, see note 5</text>
<text x="130.3" y="202.3">Coiling door. Typical</text>
<text x="181.2" y="203.3">Concrete approach</text>
<text x="130.3" y="204.6">1 of 4, see note 7</text>
<text x="182.6" y="260">scale:</text>
<text x="218.8" y="260">=</text>
<text x="222.6" y="260">1'-0&quot;</text>
<text x="285.1" y="271">USE GRAPHIC SCALE IF PRINTED BORDER IS OTHER THAN 16&quot; X 10•&quot;</text>
</g>
<g font-size="1.5">
<text x="392.1" y="22.8">U.S. ARMY CORPS</text>
<text x="392.1" y="27.2">TULSA DISTRICT</text>
<text x="392.1" y="25">OF ENGINEERS</text>
<text x="408.7" y="151" transform="rotate(-90 408.7 151)">Corps</text>
<text x="408.7" y="158.6" transform="rotate(-90 408.7 158.6)">Army</text>
<text x="411.5" y="160.8" transform="rotate(-90 411.5 160.8)">Engineers</text>
<text x="408.7" y="167.7" transform="rotate(-90 408.7 167.7)">U.</text>
<text x="408.7" y="163.1" transform="rotate(-90 408.7 163.1)">S.</text>
<text x="411.5" y="165.4" transform="rotate(-90 411.5 165.4)">of</text>
<text x="392.8" y="199.2" transform="rotate(-90 392.8 199.2)">Plant</text>
<text x="399.1" y="203.9" transform="rotate(-90 399.1 203.9)">:</text>
<text x="399.1" y="200.9" transform="rotate(-90 399.1 200.9)">10</text>
<text x="399.1" y="208.3" transform="rotate(-90 399.1 208.3)">FY</text>
<text x="392.8" y="215.3" transform="rotate(-90 392.8 215.3)">Ammunition</text>
<text x="395.3" y="212.4" transform="rotate(-90 395.3 212.4)">Oklahoma</text>
<text x="399.4" y="220.6" transform="rotate(-90 399.4 220.6)">75350</text>
<text x="392.8" y="222.7" transform="rotate(-90 392.8 222.7)">Army</text>
<text x="399.4" y="227.9" transform="rotate(-90 399.4 227.9)">PDC:</text>
<text x="395.3" y="228.6" transform="rotate(-90 395.3 228.6)">McAlester,</text>
<text x="392.8" y="237.4" transform="rotate(-90 392.8 237.4)">McAlester</text>
<text x="399.9" y="251.9">Sheet</text>
<text x="397" y="254.1">Reference</text>
<text x="398.7" y="256.3">Number:</text>
<text x="391.7" y="267.9">Sheet</text>
<text x="398.7" y="267.9">11</text>
<text x="405.9" y="267.9">of 13</text>
</g>
<g font-size="1.4">
<text x="392.9" y="95.9" transform="rotate(-90 392.9 95.9)">Name:</text>
<text x="398.9" y="95.9" transform="rotate(-90 398.9 95.9)">Date:</text>
<text x="405.5" y="99.1" transform="rotate(-90 405.5 99.1)">No.:</text>
<text x="411.6" y="100.6" transform="rotate(-90 411.6 100.6)">No:</text>
<text x="392.9" y="103" transform="rotate(-90 392.9 103)">File</text>
<text x="395.9" y="103.2" transform="rotate(-90 395.9 103.2)">A1.dgn</text>
<text x="398.9" y="103" transform="rotate(-90 398.9 103)">Plot</text>
<text x="408.6" y="107.5" transform="rotate(-90 408.6 107.5)">W912BV-10-C-2016</text>
<text x="415" y="107.7" transform="rotate(-90 415 107.7)">W912BV-10-R-2011</text>
<text x="399.2" y="112.4" transform="rotate(-90 399.2 112.4)">Code:</text>
<text x="405.5" y="112" transform="rotate(-90 405.5 112)">Contract</text>
<text x="411.6" y="112" transform="rotate(-90 411.6 112)">RFP/IFB</text>
<text x="395.8" y="114.1" transform="rotate(-90 395.8 114.1)">Miller</text>
<text x="393.2" y="120.9" transform="rotate(-90 393.2 120.9)">Drawn:</text>
<text x="395.8" y="121.3" transform="rotate(-90 395.8 121.3)">Mark</text>
<text x="399.2" y="121" transform="rotate(-90 399.2 121)">Drwg.</text>
<text x="401.9" y="121.3" transform="rotate(-90 401.9 121.3)">F-141-21-01</text>
<text x="414.2" y="122" transform="rotate(-90 414.2 122)">Branch</text>
<text x="409.7" y="129.9" transform="rotate(-90 409.7 129.9)">Harmon</text>
<text x="414.2" y="131.7" transform="rotate(-90 414.2 131.7)">Design</text>
<text x="395.9" y="134.2" transform="rotate(-90 395.9 134.2)">Miller</text>
<text x="402" y="134.2" transform="rotate(-90 402 134.2)">Garner</text>
<text x="393.2" y="141.3" transform="rotate(-90 393.2 141.3)">Designed:</text>
<text x="395.9" y="141.4" transform="rotate(-90 395.9 141.4)">Mark</text>
<text x="399.2" y="141.3" transform="rotate(-90 399.2 141.3)">Reviewed:</text>
<text x="402" y="141.4" transform="rotate(-90 402 141.4)">Walt</text>
<text x="405.5" y="141.4" transform="rotate(-90 405.5 141.4)">Submitted:</text>
<text x="409.7" y="141.4" transform="rotate(-90 409.7 141.4)">Stephen</text>
<text x="414.2" y="141.3" transform="rotate(-90 414.2 141.3)">Chief,</text>
</g>
<g font-size="1.3">
<text x="393.7" y="151.4" transform="rotate(-90 393.7 151.4)">ARMY</text>
<text x="396.2" y="154.2" transform="rotate(-90 396.2 154.2)">ENGINEERS</text>
<text x="393.7" y="160.5" transform="rotate(-90 393.7 160.5)">OF</text>
<text x="393.7" y="156.6" transform="rotate(-90 393.7 156.6)">THE</text>
<text x="396.2" y="158.1" transform="rotate(-90 396.2 158.1)">OF</text>
<text x="401.8" y="161" transform="rotate(-90 401.8 161)">OKLAHOMA</text>
<text x="396.2" y="165.9" transform="rotate(-90 396.2 165.9)">CORPS</text>
<text x="396.2" y="172.4" transform="rotate(-90 396.2 172.4)">ARMY</text>
<text x="401.8" y="170.1" transform="rotate(-90 401.8 170.1)">TULSA,</text>
<text x="393.7" y="174.8" transform="rotate(-90 393.7 174.8)">DEPARTMENT</text>
<text x="396.2" y="178.9" transform="rotate(-90 396.2 178.9)">U.S.</text>
<text x="299.3" y="240.9">0</text>
<text x="303.8" y="240.9">2</text>
<text x="308.7" y="240.9">4</text>
<text x="318.5" y="240.9">8</text>
<text x="327.1" y="240.9">12</text>
<text x="337.3" y="240.9">16</text>
<text x="344.2" y="243.1">3/32&quot; = 1'-0&quot;</text>
<text x="310.6" y="247">SCALE IN FEET</text>
</g>
<g font-size="1.2">
<text x="414.9" y="38.8" transform="rotate(-90 414.9 38.8)">Appr.</text>
<text x="414.9" y="45.9" transform="rotate(-90 414.9 45.9)">Date</text>
<text x="414.8" y="67.5" transform="rotate(-90 414.8 67.5)">Description</text>
<text x="414.7" y="79.1" transform="rotate(-90 414.7 79.1)">Symbol</text>
</g>
</svg>
